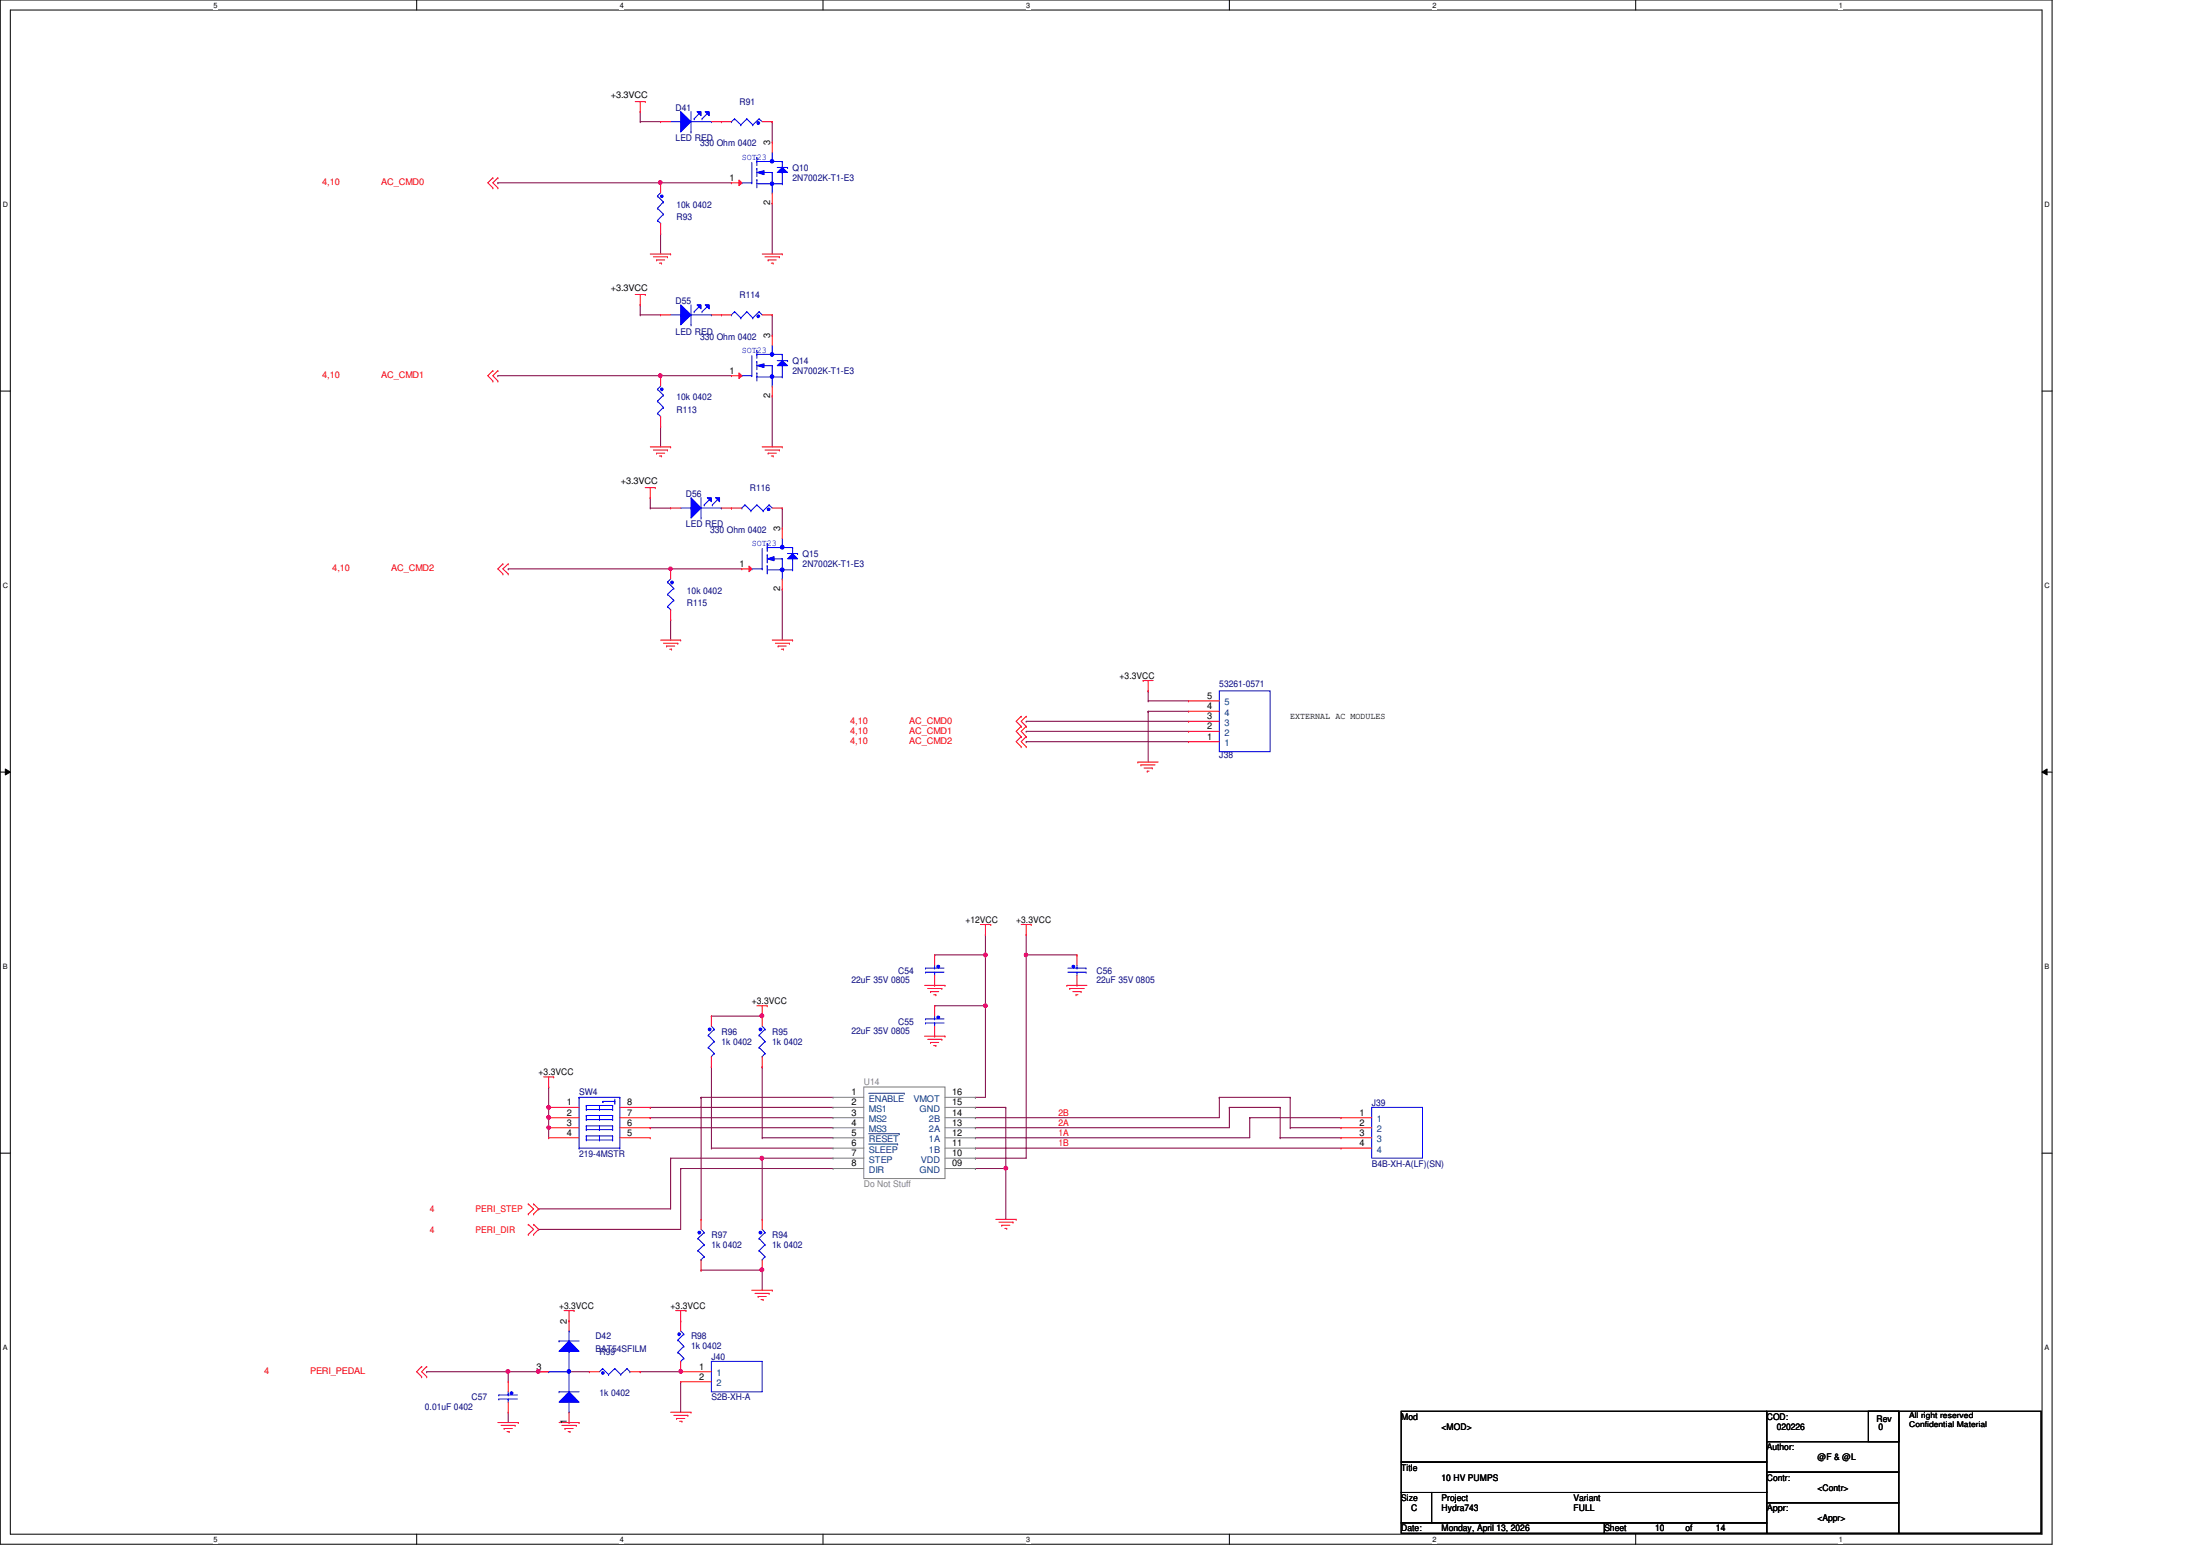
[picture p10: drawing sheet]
<svg xmlns="http://www.w3.org/2000/svg" width="297mm" height="210mm" viewBox="0 0 297 210" stroke-linecap="round" stroke-linejoin="round" font-family="sans-serif">
<path d="M0 0h277.1v208.4h-277.1zM1.4 1.4h274.3v205.7h-274.3z" fill="none" stroke="#000" stroke-width=".14"/>
<g fill="#fff">
<path d="M28.8 .1h.6v1.1h-.6z"/>
<path d="M28.8 207.2h.6v1.1h-.6z"/>
</g>
<path d="M56.3 0v1.4M56.3 207.1v1.3" fill="none" stroke="#000" stroke-width=".14"/>
<g fill="#fff">
<path d="M83.7 .1h.5v1.1h-.5z"/>
<path d="M83.7 207.2h.5v1.1h-.5z"/>
</g>
<path d="M111.1 0v1.4M111.1 207.1v1.3" fill="none" stroke="#000" stroke-width=".14"/>
<g fill="#fff">
<path d="M138.6 .1h.5v1.1h-.5z"/>
<path d="M138.6 207.2h.5v1.1h-.5z"/>
</g>
<path d="M166 0v1.4M166 207.1v1.3" fill="none" stroke="#000" stroke-width=".14"/>
<g fill="#fff">
<path d="M193.4 .1h.6v1.1h-.6z"/>
<path d="M193.4 207.2h.6v1.1h-.6z"/>
</g>
<path d="M220.8 0v1.4M220.8 207.1v1.3" fill="none" stroke="#000" stroke-width=".14"/>
<g fill="#fff">
<path d="M248.3 .1h.5v1.1h-.5z"/>
<path d="M248.3 207.2h.5v1.1h-.5z"/>
<path d="M.4 27.1h.7v1.1h-.7z"/>
<path d="M276.1 27.1h.7v1.1h-.7z"/>
<path d="M.4 78.5h.7v1.1h-.7z"/>
<path d="M276.1 78.5h.7v1.1h-.7z"/>
</g>
<path d="M0 52.8h1.4M275.7 52.8h1.4" fill="none" stroke="#000" stroke-width=".14"/>
<g fill="#fff">
<path d="M.4 129.9h.6v1.1h-.6z"/>
<path d="M276.1 129.9h.6v1.1h-.6z"/>
</g>
<path d="M0 104.2h1.4M.7 103.8l.7 .4-.7 .4zM275.7 104.2l.7-.4v.8zM275.7 104.2h1.4" fill="none" stroke="#000" stroke-width=".14"/>
<path d="M.7 103.8l.7 .4-.7 .4zM275.7 104.2l.7-.4v.8z" fill="#000"/>
<g fill="#fff">
<path d="M.4 181.4h.6v1.1h-.6z"/>
<path d="M276.1 181.4h.6v1.1h-.6z"/>
</g>
<path d="M0 155.7h1.4M275.7 155.7h1.4" fill="none" stroke="#000" stroke-width=".14"/>
<path d="M86.4 15.1h.1M86.4 15.1v1.3M89.2 24.7h.1M89.2 24.7h9.6" fill="none" stroke="#7f0040" stroke-width=".14"/>
<circle cx="89.1" cy="24.6" r=".26" fill="#f0f"/>
<circle cx="89.1" cy="24.6" r=".26" fill="none" stroke="#f0f" stroke-width=".14"/>
<path d="M104.3 16.4h.1M104.3 16.4v2.8M67.2 24.7h.1M67.2 24.7h22M89.2 31.5h.1M89.2 31.5v2.8M104.3 27.4h.1M104.3 27.4v6.9M133.1 135.8h.1M133.1 135.8v12.3" fill="none" stroke="#7f0040" stroke-width=".14"/>
<circle cx="133" cy="135.8" r=".26" fill="#f0f"/>
<circle cx="133" cy="135.8" r=".26" fill="none" stroke="#f0f" stroke-width=".14"/>
<path d="M138.6 128.9h.1M138.6 128.9v27.4h-6.9M131.7 148.1h.1M131.7 156.3h.1M131.7 148.1h1.4" fill="none" stroke="#7f0040" stroke-width=".14"/>
<path d="M138.4 128.7h.1l.2 .1v.3l-.2 .1-.1-.1z" fill-rule="evenodd" fill="#f0f"/>
<path d="M138.4 128.7h.1l.2 .1v.3l-.2 .1-.1-.1z" fill="none" stroke="#f0f" stroke-width=".14"/>
<path d="M74.1 152.2h.1M74.1 152.2v1.4M87.8 149.5h.1M87.8 150.9h.1M87.8 152.2h.1M87.8 149.5h24.7M87.8 150.9h24.7M87.8 152.2h24.7" fill="none" stroke="#7f0040" stroke-width=".14"/>
<circle cx="74.1" cy="152.2" r=".25" fill="#f0f"/>
<circle cx="74.1" cy="152.2" r=".25" fill="none" stroke="#f0f" stroke-width=".14"/>
<path d="M74.1 149.5h.1M74.1 149.5v1.4" fill="none" stroke="#7f0040" stroke-width=".14"/>
<circle cx="74.1" cy="149.5" r=".26" fill="#f0f"/>
<circle cx="74.1" cy="149.5" r=".26" fill="none" stroke="#f0f" stroke-width=".14"/>
<path d="M74.1 150.9h.1M74.1 150.9v1.3" fill="none" stroke="#7f0040" stroke-width=".14"/>
<circle cx="74.1" cy="150.8" r=".26" fill="#f0f"/>
<circle cx="74.1" cy="150.8" r=".26" fill="none" stroke="#f0f" stroke-width=".14"/>
<path d="M74.1 146.7h.1M74.1 146.7v2.8M131.7 149.5h.1M131.7 157.7h.1M131.7 149.5h4.1M131.7 157.7h4.1M135.8 157.7h.1M135.8 157.7v6.9" fill="none" stroke="#7f0040" stroke-width=".14"/>
<circle cx="135.8" cy="157.7" r=".26" fill="#f0f"/>
<circle cx="135.8" cy="157.7" r=".26" fill="none" stroke="#f0f" stroke-width=".14"/>
<path d="M94.7 148.1h.1M94.7 148.1h17.8M94.7 148.1v16.5M102.9 156.3h.1M102.9 156.3h9.6M102.9 156.3v8.3M94.7 171.4h.1M94.7 171.4h8.2" fill="none" stroke="#7f0040" stroke-width=".14"/>
<circle cx="102.9" cy="171.4" r=".26" fill="#f0f"/>
<circle cx="102.9" cy="171.4" r=".26" fill="none" stroke="#f0f" stroke-width=".14"/>
<path d="M96.1 137.2h.1M96.1 137.2h6.8M102.9 171.4h.1M102.9 171.4v2.8" fill="none" stroke="#7f0040" stroke-width=".14"/>
<circle cx="102.9" cy="137.1" r=".26" fill="#f0f"/>
<circle cx="102.9" cy="137.1" r=".26" fill="none" stroke="#f0f" stroke-width=".14"/>
<path d="M90.5 156.3h.1M90.5 156.3h12.4M96.1 155h.1M96.1 144h.1M96.1 155h16.4M96.1 144v11M102.9 144h.1M102.9 153.6h.1M102.9 144v9.6M102.9 153.6h9.6" fill="none" stroke="#7f0040" stroke-width=".14"/>
<circle cx="102.9" cy="156.3" r=".26" fill="#f0f"/>
<circle cx="102.9" cy="156.3" r=".26" fill="none" stroke="#f0f" stroke-width=".14"/>
<g fill="none" stroke="#7f0040" stroke-width=".14">
<path d="M126.2 128.9h.1M126.2 135.8h.1M126.2 128.9h6.9M133.1 126.2h.1M133.1 128.9h.1M133.1 126.2v9.6h-6.9M90.5 156.3h.1M90.5 156.3v6.9h-17.8M91.9 157.7h.1M91.9 157.7h20.6M91.9 157.7v8.2h-19.2M131.7 150.9h.1"/>
<path d="M131.7 152.2h.1M131.7 153.6h.1M131.7 155h.1M131.7 155h49.4M164.6 148.1h.1M164.6 148.1v2.8h-32.9M164.6 148.1h9.6M166 149.5h.1M166 149.5v2.7h-34.3M166 149.5h6.8M168.7 150.9h.1M168.7 150.9h12.4"/>
<path d="M168.7 150.9v2.7h-37M172.8 149.5h.1M172.8 153.6h.1M172.8 153.6h8.3M172.8 149.5v4.1M174.2 152.2h.1M174.2 148.1h.1M174.2 152.2h6.9M174.2 148.1v4.1M72.7 163.2h.1M72.7 165.9h.1"/>
</g>
<circle cx="133" cy="128.9" r=".26" fill="#f0f"/>
<circle cx="133" cy="128.9" r=".26" fill="none" stroke="#f0f" stroke-width=".14"/>
<path d="M138.6 128.9h.1M138.6 126.2h.1M138.6 128.9h6.8M138.6 126.2v2.7M86.4 185.2h.1M86.4 185.2h5.5M91.9 186.5h.1M91.9 186.5v4.1" fill="none" stroke="#7f0040" stroke-width=".14"/>
<circle cx="91.9" cy="185.1" r=".26" fill="#f0f"/>
<circle cx="91.9" cy="185.1" r=".26" fill="none" stroke="#f0f" stroke-width=".14"/>
<path d="M72.7 185.2h.1M72.7 185.2h6.9" fill="none" stroke="#7f0040" stroke-width=".14"/>
<circle cx="72.7" cy="185.1" r=".26" fill="#f0f"/>
<circle cx="72.7" cy="185.1" r=".26" fill="none" stroke="#f0f" stroke-width=".14"/>
<path d="M68.6 185.2h.1M68.6 185.2h4.1" fill="none" stroke="#7f0040" stroke-width=".14"/>
<circle cx="68.6" cy="185.1" r=".26" fill="#f0f"/>
<circle cx="68.6" cy="185.1" r=".26" fill="none" stroke="#f0f" stroke-width=".14"/>
<g fill="none" stroke="#7f0040" stroke-width=".14">
<path d="M86.4 16.4h.1M86.4 16.4h2.8M86.4 41.1h.1M86.4 41.1v1.4M89.2 50.7h.1M89.2 50.7h9.6M155 93.3h.1M155 94.6h.1M155 96h.1M155 93.3v1.3M155 96v6.9M155 94.6h5.5"/>
<path d="M155 96h5.5M135.8 149.5h.1M135.8 149.5v8.2M57.6 185.2h.1M57.6 185.2h11M68.6 190.6h.1M68.6 185.2h.1M68.6 185.2v1.3M68.6 190.6v1.4"/>
</g>
<circle cx="89.1" cy="50.7" r=".26" fill="#f0f"/>
<circle cx="89.1" cy="50.7" r=".26" fill="none" stroke="#f0f" stroke-width=".14"/>
<g fill="none" stroke="#7f0040" stroke-width=".14">
<path d="M67.2 50.7h.1M67.2 50.7h22M86.4 42.5h.1M86.4 42.5h2.8M89.2 57.6h.1M89.2 57.6v2.7M104.3 42.5h.1M104.3 53.5h.1M104.3 42.5v2.8M104.3 53.5v6.8M87.8 67.2h.1M87.8 67.2v1.4"/>
<path d="M90.5 76.8h.1M90.5 76.8h9.7M138.6 97.4h.1M138.6 98.7h.1M138.6 97.4h21.9M138.6 98.7h21.9M138.6 100.1h.1M138.6 100.1h21.9"/>
</g>
<path d="M90.4 76.6h.3l.1 .2-.1 .1-.2 .1-.1-.1z" fill-rule="evenodd" fill="#f0f"/>
<path d="M90.4 76.6h.3l.1 .2-.1 .1-.2 .1-.1-.1z" fill="none" stroke="#f0f" stroke-width=".14"/>
<path d="M68.6 76.8h.1M68.6 76.8h21.9M87.8 68.6h.1M87.8 68.6h2.7M105.6 68.6h.1M105.6 79.5h.1M105.6 68.6v2.7M105.6 79.5v6.9M90.5 83.7h.1M90.5 83.7v2.7" fill="none" stroke="#7f0040" stroke-width=".14"/>
<g fill="none" stroke="#f00" stroke-width=".14">
<path d="M85.8 13.7h1.3M86.4 15.1h.1M86.4 13.7v1.4M87.1 13.7h.1M66.5 24h.1M66.5 25.4h.1M66.5 24l-.6 .7 .6 .7M67.2 24h.1M67.2 25.4h.1M67.2 24l-.7 .7 .7 .7M85.8 39.8h1.3M86.4 39.8v1.3"/>
<path d="M87.1 39.8h.1M87.8 34.3h2.7M88.2 34.7h1.9M88.6 35.1h.1M88.6 35.1h1.1M89 35.5h.3M89.3 35.5h.1M90.1 34.7h.1M90.5 34.3h.1M102.9 34.3h2.7M103.3 34.7h1.9M103.7 35.1h.1"/>
<path d="M103.7 35.1h1.1M104.1 35.5h.3M104.4 35.5h.1M105.2 34.7h.1M105.6 34.3h.1M66.5 50h.1M66.5 51.4h.1M66.5 50l-.6 .7 .6 .7M67.2 50h.1M67.2 51.4h.1M67.2 50l-.7 .7 .7 .7M86.4 41.1h.1"/>
<path d="M67.9 76.1h.1M67.9 77.5h.1M67.9 76.1l-.7 .7 .7 .7M68.6 76.1h.1M68.6 77.5h.1M68.6 76.1l-.7 .7 .7 .7M87.1 65.8h1.4M87.8 67.2h.1M87.8 60.3h2.7M87.8 65.8v1.4M88.2 60.7h1.9M88.5 65.8h.1"/>
<path d="M88.6 61.2h.1M88.6 61.2h1.1M89 61.6h.3M89.3 61.6h.1M90.1 60.7h.1M90.5 60.3h.1M102.9 60.3h2.7M103.3 60.7h1.9M103.7 61.2h.1M103.7 61.2h1.1M104.1 61.6h.3M104.4 61.6h.1"/>
<path d="M105.2 60.7h.1M105.6 60.3h.1M89.2 86.4h2.7M89.6 86.8h1.9M90 87.2h.1M90 87.2h1.1M90.4 87.6h.3M90.7 87.6h.1M91.5 86.8h.1M91.9 86.4h.1M104.3 86.4h2.7M104.7 86.8h1.9"/>
<path d="M105.1 87.2h.1M105.1 87.2h1.1M105.5 87.6h.3M105.8 87.6h.1M106.6 86.8h.1M107 86.4h.1M137.9 96.7h.1M137.9 98h.1M137.9 99.4h.1M137.9 98l-.7 .7 .7 .7M137.9 96.7l-.7 .7 .7 .6M137.9 99.4l-.7 .7 .7 .7"/>
<path d="M138.6 96.7h.1M138.6 98h.1M138.6 99.4h.1M138.6 96.7l-.7 .7 .7 .6M138.6 98l-.7 .7 .7 .7M138.6 99.4l-.7 .7 .7 .7M154.3 91.9h.1M154.3 91.9h1.4M155 93.3h.1M155 91.9v1.4M137.9 100.8h.1M138.6 100.8h.1"/>
<path d="M153.6 102.9h.1M153.6 102.9h2.8M154 103.3h.1M154 103.3h2M154.5 103.7h1.1M154.9 104.1h.1M154.9 104.1h.2M155.6 103.7h.1M102.2 135.8h1.4M102.9 137.2h.1M102.9 135.8v1.4M103.6 135.8h.1"/>
<path d="M124.8 133h2.8M124.8 139.9h2.8M125.3 133.4h1.9M125.6 133.9h.1M125.6 133.9h1.1M126.1 134.3h.3M126.4 134.3h.1M127.2 133.4h.1M127.6 133h.1M127.6 139.9h.1M132.4 124.8h1.4M133.1 126.2h.1"/>
<path d="M133.1 124.8v1.4M133.8 124.8h.1M137.9 124.8h1.3M138.6 126.2h.1M138.6 124.8v1.4M139.2 124.8h.1M144.1 133h.1M144.1 133h2.7M144.4 133.4h.1M144.4 133.4h2M144.9 133.9h1.1M145.3 134.3h.1"/>
<path d="M145.3 134.3h.2M146 133.9h.1M73.4 145.4h1.4M74.1 146.7h.1M74.1 145.4v1.3M74.8 145.4h.1M125.3 140.3h1.9M125.6 140.7h.1M125.6 140.7h1.1M126.1 141.1h.3M126.4 141.1h.1M127.2 140.3h.1"/>
<path d="M71.3 163.9h.1M71.3 162.5h.1M71.3 166.6h.1M71.3 165.3h.1M71.3 162.5l.7 .7-.7 .7M71.3 165.3l.7 .6-.7 .7M72 162.5h.1M72 163.9h.1M72 165.3h.1M72 166.6h.1M72 162.5l.7 .7-.7 .7M72 165.3l.7 .6-.7 .7"/>
<path d="M76.2 176.9h1.3M76.8 178.3h.1M76.8 176.9v1.4M77.5 176.9h.1M91.2 176.9h1.4M91.9 178.3h.1M91.9 176.9v1.4M92.6 176.9h.1M101.5 174.2h2.8M101.9 174.6h1.9M102.4 175h.1M102.4 175h1.1"/>
<path d="M102.7 175.4h.3M103 175.4h.1M103.8 174.6h.1M104.3 174.2h.1M134.4 164.6h2.8M134.9 165h1.9M135.3 165.4h.1M135.3 165.4h1.1M135.7 165.8h.2M135.9 165.8h.1M136.8 165h.1M137.2 164.6h.1"/>
<path d="M56.9 184.4h.1M56.9 185.8h.1M56.9 184.4l-.6 .8 .6 .6M57.6 184.4h.1M57.6 185.8h.1M57.6 184.4l-.7 .8 .7 .6M67.2 192h2.8M67.6 192.4h2M68.1 192.8h.1M68.1 192.8h1.1M68.4 193.3h.3M68.7 193.3h.1"/>
<path d="M69.6 192.4h.1M70 192h.1M75.5 192h2.7M75.9 192.4h1.9M76.3 192.8h.1M76.3 192.8h1.1M76.7 193.3h.3M77 193.3h.1M77.8 192.4h.1M78.2 192h.1M90.5 190.6h2.8M91 191.1h1.9"/>
<path d="M91.4 191.5h.1M91.4 191.5h1.1M91.8 191.9h.3M92.1 191.9h.1M92.9 191.1h.1M93.3 190.6h.1"/>
</g>
<path d="M189.2 197.4h49.3v4.1h-49.3zM189.2 190.5h49.3v6.9h-49.3zM238.5 190.5h17.9v4.1h-17.9zM238.5 194.6h17.9v4.1h-17.9zM238.5 198.7h17.9v4.2h-17.9zM252.3 190.5h4.1v4.1h-4.1zM256.4 190.5h19.2v16.5h-19.2zM189.2 201.5h4.1v4.1h-4.1zM189.2 205.6h27.4v1.4h-27.4zM193.3 201.5h45.2v4.1h-45.2zM216.6 205.6h21.9v1.4h-21.9zM238.5 202.9h17.9v4.1h-17.9z" fill="none" stroke="#000" stroke-width=".14"/>
<path d="M107 74.7l.7 .7h-1.4z" fill="#00f"/>
<g fill="none" stroke="#00f" stroke-width=".14">
<path d="M101.5 76.8h.1M101.5 76.8h1.4M102.9 76.8h.1M102.9 74v2.8M103.6 76.4h.1M103.6 74.9h.1M103.6 73.4h.1M103.6 73.9h.1M103.6 73.4v1.1M103.6 74.9v1.1M103.6 76.4v1.1M103.6 76.9h3.4"/>
<path d="M103.6 73.9h3.4M104.3 75.4h1.3M105.6 73.9h.1M105.6 75.4h.1M105.6 78.1h.1M105.6 72.7v1.2M105.6 75.4v2.7M106.3 74.7h1.4M107 74.7l.7 .7h-1.4zM107 76.9h.1M107 75.4h.1M107 73.9h.1"/>
<path d="M107 73.9v.8M107 75.4v1.5M107.7 74.7h.1"/>
</g>
<path d="M103.6 75.4l.9-.3v.6z" fill="#00f"/>
<path d="M103.6 75.4l.9-.3v.6z" fill="none" stroke="#00f" stroke-width=".14"/>
<circle cx="105.6" cy="73.9" r=".26" fill="#00f"/>
<circle cx="105.6" cy="73.9" r=".26" fill="none" stroke="#00f" stroke-width=".14"/>
<circle cx="105.6" cy="76.9" r=".26" fill="#00f"/>
<circle cx="105.6" cy="76.9" r=".26" fill="none" stroke="#00f" stroke-width=".14"/>
<path d="M105.6 71.3h.1M105.6 71.3v1.4" fill="none" stroke="#f00" stroke-width=".14"/>
<path d="M101.1 76.4l.4 .4-.4 .4z" fill="#f00"/>
<g fill="none" stroke="#f00" stroke-width=".14">
<path d="M100.2 76.8h.1M100.2 76.8h1.3M101.1 76.4l.4 .4-.4 .4zM105.6 79.5h.1M105.6 78.1v1.4M160.5 98.7h.1M160.5 97.4h.1M160.5 96h.1M160.5 94.6h.1M160.5 98.7h4.1M160.5 97.4h4.1M160.5 96h4.1"/>
<path d="M160.5 94.6h4.1M160.5 100.1h.1M160.5 100.1h4.1M181.1 150.9h.1M181.1 152.2h.1M181.1 153.6h.1M181.1 155h.1M181.1 150.9h4.1M181.1 152.2h4.1M181.1 153.6h4.1M181.1 155h4.1"/>
</g>
<path d="M164.6 93.3h6.9v8.2h-6.9zM185.2 149.5h6.9v6.8h-6.9z" fill="none" stroke="#00f" stroke-width=".14"/>
<path d="M105.6 22.6l.7 .7h-1.4z" fill="#00f"/>
<g fill="none" stroke="#00f" stroke-width=".14">
<path d="M100.2 24.7h.1M100.2 24.7h1.3M101.5 24.7h.1M101.5 21.9v2.8M102.2 24.3h.1M102.2 22.7h.1M102.2 21.3h.1M102.2 21.8h.1M102.2 21.3v1.1M102.2 22.7v1.1M102.2 24.3v1.1M102.2 24.8h3.4"/>
<path d="M102.2 21.8h3.4M102.9 23.3h1.4M104.3 21.8h.1M104.3 23.3h.1M104.3 26h.1M104.3 20.6v1.2M104.3 23.3v2.7M104.9 22.6h1.4M105.6 22.6l.7 .7h-1.4zM105.6 24.8h.1M105.6 23.3h.1M105.6 21.8h.1"/>
<path d="M105.6 21.8v.8M105.6 23.3v1.5M106.3 22.6h.1"/>
</g>
<path d="M102.2 23.3l1-.3v.6z" fill="#00f"/>
<path d="M102.2 23.3l1-.3v.6z" fill="none" stroke="#00f" stroke-width=".14"/>
<path d="M104.1 21.6l.1-.1 .2 .1v.3l-.2 .1-.1-.1z" fill-rule="evenodd" fill="#00f"/>
<path d="M104.1 21.6l.1-.1 .2 .1v.3l-.2 .1-.1-.1z" fill="none" stroke="#00f" stroke-width=".14"/>
<path d="M104.1 24.6h.1l.2 .1v.3l-.2 .1-.1-.1z" fill-rule="evenodd" fill="#00f"/>
<path d="M104.1 24.6h.1l.2 .1v.3l-.2 .1-.1-.1z" fill="none" stroke="#00f" stroke-width=".14"/>
<path d="M104.3 19.2h.1M104.3 19.2v1.4" fill="none" stroke="#f00" stroke-width=".14"/>
<path d="M99.8 24.3l.4 .4-.4 .4z" fill="#f00"/>
<path d="M98.8 24.7h.1M98.8 24.7h1.4M99.8 24.3l.4 .4-.4 .4zM104.3 27.4h.1M104.3 26v1.4" fill="none" stroke="#f00" stroke-width=".14"/>
<path d="M90.1 78.6h.1M90.1 78.6l.9 .8M90.5 78.1l-.4 .5M91 79.4h.1M91 79.4l-.9 .8M90.1 80.2h.1M90.1 81.9h.1M90.1 80.2l.9 .8M90.1 81.9l.4 .4M90.5 82.3h.1M91 81h.1M91 81l-.9 .9" fill="none" stroke="#00f" stroke-width=".14"/>
<path d="M90.6 78.5h.3v.3h-.2h-.1z" fill-rule="evenodd" fill="#00f"/>
<path d="M90.6 78.5h.3v.3h-.2h-.1zM144.2 131.2h2.4M144.2 130.7h2.4M145.4 131.2h.1M145.4 131.2v.5M146.6 131.2h.1M146.6 130.7h.1" fill="none" stroke="#00f" stroke-width=".14"/>
<path d="M90.5 76.8h.1M90.5 76.8v1.3M90.5 83.7h.1M90.5 82.3v1.4" fill="none" stroke="#f00" stroke-width=".14"/>
<path d="M144.8 130.3h.3v.3h-.3z" fill-rule="evenodd" fill="#00f"/>
<g fill="none" stroke="#00f" stroke-width=".14">
<path d="M88.8 26.5h.1M88.8 28.1h.1M88.8 29.8h.1M88.8 26.5l.8 .8M88.8 28.1l.8 .8M88.8 29.8l.4 .3M89.2 30.1h.1M89.2 26l-.4 .5M89.6 27.3h.1M89.6 28.9h.1M89.6 27.3l-.8 .8M89.6 28.9l-.8 .9"/>
<path d="M144.8 130.3h.3v.3h-.3zM145.4 130.7h.1M145.4 130.3v.4"/>
</g>
<path d="M145.4 128.9h.1M145.4 133h.1M145.4 128.9v1.4M145.4 131.7v1.3" fill="none" stroke="#f00" stroke-width=".14"/>
<path d="M89.2 26.4h.3v.2h-.3z" fill-rule="evenodd" fill="#00f"/>
<path d="M89.2 26.4h.3v.2h-.3zM125 131.2h.1M125 130.7h.1M125 131.2h2.5M125 130.7h2.5M126.2 131.2h.1M126.2 131.2v.5" fill="none" stroke="#00f" stroke-width=".14"/>
<path d="M89.2 24.7h.1M89.2 31.5h.1M89.2 24.7v1.3M89.2 30.1v1.4" fill="none" stroke="#f00" stroke-width=".14"/>
<path d="M126.5 130.3h.3v.3h-.3z" fill-rule="evenodd" fill="#00f"/>
<g fill="none" stroke="#00f" stroke-width=".14">
<path d="M100.2 68.6h.1M100.6 68.2h.1M100.6 68.2l.8 .8M100.6 68.2l-.4 .4M101.4 69h.1M102.2 68.2h.1M102.2 68.2l.8 .8M102.2 68.2l-.8 .8M103 69h.1M103.8 68.2h.1M103.8 68.2l.5 .4M103.8 68.2l-.8 .8"/>
<path d="M126.2 130.7h.1M126.2 130.3v.4M126.5 130.3h.3v.3h-.3z"/>
</g>
<path d="M126.2 128.9h.1M126.2 133h.1M126.2 128.9v1.4M126.2 131.7v1.3" fill="none" stroke="#f00" stroke-width=".14"/>
<path d="M103.6 68.6h.3v.3h-.3z" fill-rule="evenodd" fill="#00f"/>
<path d="M103.6 68.6h.3v.3h-.3z" fill="none" stroke="#00f" stroke-width=".14"/>
<path d="M98.8 68.6h.1M98.8 68.6h1.4M104.3 68.6h1.3M105.6 68.6h.1" fill="none" stroke="#f00" stroke-width=".14"/>
<path d="M91.9 15.1l1.4 1.3-1.4 1.4z" fill="#00f"/>
<path d="M91.9 15.1l1.4 1.3-1.4 1.4z" fill="none" stroke="#00f" stroke-width=".14"/>
<path d="M94.1 15.1h.6v.5z" fill="#00f"/>
<path d="M94.1 15.1h.6v.5z" fill="none" stroke="#00f" stroke-width=".14"/>
<path d="M95.2 15.1h.6v.5z" fill="#00f"/>
<g fill="none" stroke="#00f" stroke-width=".14">
<path d="M90.5 16.4h1.4M91.9 16.4h.1M93.3 17.8h.1M93.3 15.1v2.7M93.3 16.4h2.8M93.7 16h.1M94.4 15.3l-.7 .7M94.8 16h.1M95.2 15.1h.6v.5zM95.5 15.3l-.7 .7M96.1 16.4h.1M91.9 179.7l.4 .4"/>
<path d="M91.5 180.9h.1M91.5 182.5h.1M91.5 180.9l.8 .8M91.5 182.5l.8 .8M91.9 183.8h.1M92.3 180.1h.1M92.3 181.7h.1M92.3 183.3h.1M92.3 180.1l-.8 .8M92.3 181.7l-.8 .8M92.3 183.3l-.4 .5"/>
</g>
<path d="M89.2 16.4h.1M89.2 16.4h1.3M96.1 16.4h1.3M97.4 16.4h.1" fill="none" stroke="#f00" stroke-width=".14"/>
<path d="M91.6 180h.2v.2l-.1 .1-.1-.1z" fill-rule="evenodd" fill="#00f"/>
<path d="M91.6 180h.2v.2l-.1 .1-.1-.1z" fill="none" stroke="#00f" stroke-width=".14"/>
<path d="M91.9 178.3h.1M91.9 178.3v1.4M91.9 185.2h.1M91.9 183.8v1.4" fill="none" stroke="#f00" stroke-width=".14"/>
<path d="M76.8 187.9l1.4 1.4h-2.7z" fill="#00f"/>
<path d="M76.8 179.7h.1M76.8 179.7v1.3M75.5 187.9h.1M75.5 187.9h2.7M76.8 187.9l1.4 1.4h-2.7z" fill="none" stroke="#00f" stroke-width=".14"/>
<path d="M76.8 181l1.4 1.4h-2.7z" fill-rule="evenodd" fill="#00f"/>
<path d="M74.1 185.2h.1M74.1 185.2h2.7M75.5 181h.1M75.5 181h2.7M76.8 181l1.4 1.4h-2.7zM76.8 185.2h.1M76.8 190.6h.1M76.8 182.4h.1M76.8 182.4v5.5M76.8 189.3v1.3" fill="none" stroke="#00f" stroke-width=".14"/>
<path d="M76.6 184.9h.2l.2 .1v.3l-.2 .1-.2-.1z" fill-rule="evenodd" fill="#00f"/>
<path d="M76.6 184.9h.2l.2 .1v.3l-.2 .1-.2-.1z" fill="none" stroke="#00f" stroke-width=".14"/>
<path d="M76.8 178.3h.1M76.8 178.3v1.4M72.7 185.2h.1M72.7 185.2h1.4M76.8 192h.1M76.8 190.6v1.4" fill="none" stroke="#f00" stroke-width=".14"/>
<path d="M93.3 67.2l1.4 1.4-1.4 1.3z" fill="#00f"/>
<path d="M93.3 67.2l1.4 1.4-1.4 1.3z" fill="none" stroke="#00f" stroke-width=".14"/>
<path d="M95.5 67.2h.6v.5z" fill="#00f"/>
<path d="M95.5 67.2h.6v.5z" fill="none" stroke="#00f" stroke-width=".14"/>
<path d="M96.6 67.2h.6v.5z" fill="#00f"/>
<path d="M91.9 68.6h1.4M93.3 68.6h.1M94.7 69.9h.1M94.7 67.2v2.7M94.7 68.6h2.7M95.1 68.2h.1M95.8 67.5l-.7 .7M96.2 68.2h.1M96.6 67.2h.6v.5zM96.9 67.5l-.7 .7M97.4 68.6h.1" fill="none" stroke="#00f" stroke-width=".14"/>
<path d="M90.5 68.6h.1M90.5 68.6h1.4M97.4 68.6h1.4M98.8 68.6h.1" fill="none" stroke="#f00" stroke-width=".14"/>
<path d="M105.6 48.7l.7 .7h-1.4z" fill="#00f"/>
<g fill="none" stroke="#00f" stroke-width=".14">
<path d="M100.2 50.7h.1M100.2 50.7h1.3M101.5 50.7h.1M101.5 48v2.7M102.2 50.3h.1M102.2 48.8h.1M102.2 47.3h.1M102.2 47.8h.1M102.2 47.3v1.1M102.2 48.8v1.1M102.2 50.3v1.1M102.2 50.9h3.4"/>
<path d="M102.2 47.8h3.4M102.9 49.4h1.4M104.3 47.8h.1M104.3 49.4h.1M104.3 52.1h.1M104.3 46.6v1.2M104.3 49.4v2.7M104.9 48.7h1.4M105.6 48.7l.7 .7h-1.4zM105.6 50.9h.1M105.6 49.4h.1M105.6 47.8h.1"/>
<path d="M105.6 47.8v.9M105.6 49.4v1.5M106.3 48.7h.1"/>
</g>
<path d="M102.2 49.4l1-.3v.5z" fill="#00f"/>
<path d="M102.2 49.4l1-.3v.5z" fill="none" stroke="#00f" stroke-width=".14"/>
<path d="M104.1 47.6h.1l.2 .1v.3l-.2 .1-.1-.1z" fill-rule="evenodd" fill="#00f"/>
<path d="M104.1 47.6h.1l.2 .1v.3l-.2 .1-.1-.1z" fill="none" stroke="#00f" stroke-width=".14"/>
<path d="M104.1 50.7l.1-.1 .2 .1v.3l-.2 .1-.1-.1z" fill-rule="evenodd" fill="#00f"/>
<path d="M104.1 50.7l.1-.1 .2 .1v.3l-.2 .1-.1-.1z" fill="none" stroke="#00f" stroke-width=".14"/>
<path d="M104.3 45.3h.1M104.3 45.3v1.3" fill="none" stroke="#f00" stroke-width=".14"/>
<path d="M99.8 50.3l.4 .4-.4 .4z" fill="#f00"/>
<path d="M98.8 50.7h.1M98.8 50.7h1.4M99.8 50.3l.4 .4-.4 .4zM104.3 53.5h.1M104.3 52.1v1.4" fill="none" stroke="#f00" stroke-width=".14"/>
<path d="M102.5 167.2h.1M102.5 168.8h.1M102.5 167.2l.8 .8M102.5 168.8l.8 .8M102.9 170.1h.1M102.9 165.9l.4 .5M103.3 166.4h.1M103.3 168h.1M103.3 169.6h.1M103.3 166.4l-.8 .8M103.3 168l-.8 .8M103.3 169.6l-.4 .5" fill="none" stroke="#00f" stroke-width=".14"/>
<path d="M102.5 166.3h.3v.2l-.1 .1-.2-.1z" fill-rule="evenodd" fill="#00f"/>
<g fill="none" stroke="#00f" stroke-width=".14">
<path d="M88.8 52.5h.1M88.8 54.1h.1M88.8 55.8h.1M88.8 52.5l.8 .8M88.8 54.1l.8 .9M88.8 55.8l.4 .4M89.2 56.2h.1M89.2 52.1l-.4 .4M89.6 53.3h.1M89.6 55h.1M89.6 53.3l-.8 .8M89.6 55l-.8 .8"/>
<path d="M102.5 166.3h.3v.2l-.1 .1-.2-.1z"/>
</g>
<path d="M102.9 164.6h.1M102.9 171.4h.1M102.9 164.6v1.3M102.9 170.1v1.3" fill="none" stroke="#f00" stroke-width=".14"/>
<path d="M89.2 52.4h.3v.3h-.1h-.2z" fill-rule="evenodd" fill="#00f"/>
<g fill="none" stroke="#00f" stroke-width=".14">
<path d="M98.8 16.4h.1M99.2 16h.1M99.2 16l.8 .8M99.2 16l-.4 .4M100 16.8h.1M100.8 16h.1M100.8 16l.8 .8M100.8 16l-.8 .8M101.6 16.8h.1M102.5 16h.1M102.5 16l.4 .4M102.5 16l-.9 .8"/>
<path d="M89.2 52.4h.3v.3h-.1h-.2z"/>
</g>
<path d="M89.2 50.7h.1M89.2 57.6h.1M89.2 50.7v1.4M89.2 56.2v1.4" fill="none" stroke="#f00" stroke-width=".14"/>
<path d="M102.2 16.5h.3v.2l-.1 .1-.2-.1z" fill-rule="evenodd" fill="#00f"/>
<g fill="none" stroke="#00f" stroke-width=".14">
<path d="M102.2 16.5h.3v.2l-.1 .1-.2-.1zM102.5 139.7h.1M102.5 139.7l.8 .9M102.9 138.5l.4 .4M103.3 138.9h.1M103.3 138.9l-.8 .8M102.5 141.4h.1M102.5 141.4l.8 .8M102.9 142.6h.1M103.3 140.6h.1M103.3 142.2h.1M103.3 140.6l-.8 .8"/>
<path d="M103.3 142.2l-.4 .4"/>
</g>
<path d="M97.4 16.4h.1M97.4 16.4h1.4M102.9 16.4h1.4M104.3 16.4h.1" fill="none" stroke="#f00" stroke-width=".14"/>
<path d="M102.5 138.8h.3v.3h-.1h-.2z" fill-rule="evenodd" fill="#00f"/>
<path d="M102.5 138.8h.3v.3h-.1h-.2z" fill="none" stroke="#00f" stroke-width=".14"/>
<path d="M102.9 137.2h.1M102.9 137.2v1.3M102.9 144h.1M102.9 142.6v1.4" fill="none" stroke="#f00" stroke-width=".14"/>
<path d="M91.9 41.1l1.4 1.4-1.4 1.4z" fill="#00f"/>
<path d="M91.9 41.1l1.4 1.4-1.4 1.4z" fill="none" stroke="#00f" stroke-width=".14"/>
<path d="M94.1 41.1h.6v.6z" fill="#00f"/>
<path d="M94.1 41.1h.6v.6z" fill="none" stroke="#00f" stroke-width=".14"/>
<path d="M95.2 41.1h.6v.6z" fill="#00f"/>
<g fill="none" stroke="#00f" stroke-width=".14">
<path d="M90.5 42.5h1.4M91.9 42.5h.1M93.3 43.9h.1M93.3 41.1v2.8M93.3 42.5h2.8M93.7 42.1h.1M94.4 41.4l-.7 .7M94.8 42.1h.1M95.2 41.1h.6v.6zM95.5 41.4l-.7 .7M96.1 42.5h.1M95.6 139.7h.1"/>
<path d="M95.6 139.7l.8 .9M96.1 138.5l.3 .4M96.4 138.9h.1M96.4 138.9l-.8 .8M95.6 141.4h.1M95.6 141.4l.8 .8M96.1 142.6h.1M96.4 140.6h.1M96.4 142.2h.1M96.4 140.6l-.8 .8M96.4 142.2l-.3 .4"/>
</g>
<path d="M89.2 42.5h.1M89.2 42.5h1.3M96.1 42.5h1.3M97.4 42.5h.1" fill="none" stroke="#f00" stroke-width=".14"/>
<path d="M95.7 138.8h.3v.3h-.2h-.1z" fill-rule="evenodd" fill="#00f"/>
<path d="M95.7 138.8h.3v.3h-.2h-.1zM125 138.1h.1M125 137.5h.1M125 138.1h2.5M125 137.5h2.5M126.2 138.1h.1M126.2 138.1v.4" fill="none" stroke="#00f" stroke-width=".14"/>
<path d="M96.1 137.2h.1M96.1 137.2v1.3M96.1 144h.1M96.1 142.6v1.4" fill="none" stroke="#f00" stroke-width=".14"/>
<path d="M126.5 137.2h.3v.2h-.3z" fill-rule="evenodd" fill="#00f"/>
<g fill="none" stroke="#00f" stroke-width=".14">
<path d="M98.8 42.5h.1M99.2 42.1h.1M99.2 42.1l.8 .8M99.2 42.1l-.4 .4M100 42.9h.1M100.8 42.1h.1M100.8 42.1l.8 .8M100.8 42.1l-.8 .8M101.6 42.9h.1M102.5 42.1h.1M102.5 42.1l.4 .4M102.5 42.1l-.9 .8"/>
<path d="M126.2 137.5h.1M126.2 137.2v.3M126.5 137.2h.3v.2h-.3zM78.2 155h.1M78.2 148.1h.1M78.2 148.1v6.9M78.2 155h5.5M78.2 148.1h5.5M79.2 149.8h.1M79.2 149.2h.1M79.2 151.1h.1M79.2 150.6h.1"/>
<path d="M79.2 152.5h.1M79.2 152h.1M79.2 153.9h.1M79.2 153.3h.1M79.2 149.2h3.5M79.2 149.8h3.5M79.2 149.2v.6M79.2 150.6v.5M79.2 152v.5M79.2 153.3v.6M79.2 150.6h3.5M79.2 151.1h3.5"/>
<path d="M79.2 152h3.5M79.2 152.5h3.5M79.2 153.3h3.5M79.2 153.9h3.5M80.9 149.8h.1M80.9 151.1h.1M80.9 152.5h.1M80.9 153.9h.1M80.9 149.2v.6M80.9 150.6v.5M80.9 152v.5M80.9 153.3v.6"/>
<path d="M81.4 148.7h.1M81.4 148.7l.1 .1M81.4 148.7h1.6M82.7 149.2h.1M82.7 149.8h.1M82.7 150.6h.1M82.7 151.1h.1M82.7 152h.1M82.7 152.5h.1M82.7 153.3h.1M82.7 153.9h.1M82.7 149.2v.6"/>
<path d="M82.7 150.6v.5M82.7 152v.5M82.7 153.3v.6M83 148.7h.1M83 148.9h.1M83 148.4v.5M83.7 155h.1M83.7 148.1h.1M83.7 148.1v6.9M96.1 183.8h6.8v4.1h-6.8z"/>
</g>
<g fill="none" stroke="#f00" stroke-width=".14">
<path d="M126.2 135.8h.1M126.2 139.9h.1M126.2 135.8v1.4M126.2 138.5v1.4M74.1 149.5h.1M74.1 150.9h.1M74.1 152.2h.1M74.1 153.6h.1M74.1 149.5h4.1M74.1 150.9h4.1M74.1 152.2h4.1M74.1 153.6h4.1"/>
<path d="M83.7 149.5h4.1M83.7 150.9h4.1M83.7 152.2h4.1M83.7 153.6h4.1M87.8 149.5h.1M87.8 150.9h.1M87.8 152.2h.1M87.8 153.6h.1M91.9 185.2h.1M91.9 186.5h.1M91.9 185.2h4.2M91.9 186.5h4.2"/>
</g>
<path d="M102.2 42.6h.3v.2l-.1 .1-.2-.1z" fill-rule="evenodd" fill="#00f"/>
<g fill="none" stroke="#00f" stroke-width=".14">
<path d="M102.2 42.6h.3v.2l-.1 .1-.2-.1zM94.2 167.2h.1M94.2 168.8h.1M94.2 167.2l.9 .8M94.2 168.8l.9 .8M94.7 170.1h.1M94.7 165.9l.4 .5M95.1 166.4h.1M95.1 168h.1M95.1 169.6h.1M95.1 166.4l-.9 .8M95.1 168l-.9 .8"/>
<path d="M95.1 169.6l-.4 .5"/>
</g>
<path d="M97.4 42.5h.1M97.4 42.5h1.4M102.9 42.5h1.4M104.3 42.5h.1" fill="none" stroke="#f00" stroke-width=".14"/>
<path d="M94.3 166.3h.3v.2l-.2 .1-.1-.1z" fill-rule="evenodd" fill="#00f"/>
<path d="M94.3 166.3h.3v.2l-.2 .1-.1-.1zM67.3 188.8h.1M67.3 188.3h.1M67.3 188.8h2.5M67.3 188.3h2.5M68.6 188.8h.1M68.6 188.8v.5" fill="none" stroke="#00f" stroke-width=".14"/>
<path d="M94.7 164.6h.1M94.7 171.4h.1M94.7 164.6v1.3M94.7 170.1v1.3" fill="none" stroke="#f00" stroke-width=".14"/>
<path d="M68.9 187.9h.3v.3l-.2 .1-.1-.1z" fill-rule="evenodd" fill="#00f"/>
<g fill="none" stroke="#00f" stroke-width=".14">
<path d="M68.6 188.3h.1M68.6 187.9v.4M68.9 187.9h.3v.3l-.2 .1-.1-.1zM81.4 184.7h.1M81.4 184.7l-.5 .5M81.4 184.7l.8 .8M82.2 185.5h.1M83 184.7h.1M83 184.7l-.8 .8M83 184.7l.8 .8M83.8 185.5h.1M84.7 184.7h.1"/>
<path d="M84.7 184.7l-.9 .8M84.7 184.7l.3 .5M85 185.2h.1"/>
</g>
<path d="M68.6 186.5h.1M68.6 190.6h.1M68.6 186.5v1.4M68.6 189.3v1.3" fill="none" stroke="#f00" stroke-width=".14"/>
<g fill="none" stroke="#7f7f7f" stroke-width=".14">
<path d="M112.5 148.1h.1M112.5 149.5h.1M112.5 150.9h.1M112.5 152.2h.1M112.5 153.6h.1M112.5 155h.1M112.5 156.3h.1M112.5 157.7h.1M112.5 148.1h4.1M112.5 149.5h4.1M112.5 150.9h4.1M112.5 152.2h4.1"/>
<path d="M112.5 153.6h4.1M112.5 155h4.1M112.5 156.3h4.1M112.5 157.7h4.1M116.6 146.7h11v12.4h-11zM127.6 148.1h4.1M127.6 149.5h4.1M127.6 150.9h4.1M127.6 152.2h4.1M127.6 153.6h4.1M127.6 155h4.1M127.6 156.3h4.1"/>
<path d="M127.6 157.7h4.1M131.7 148.1h.1M131.7 149.5h.1M131.7 150.9h.1M131.7 152.2h.1M131.7 153.6h.1M131.7 155h.1M131.7 156.3h.1M131.7 157.7h.1"/>
</g>
<path d="M117.3 147.6h4.8M117.3 153h4.1M117.3 154.4h3.9M121.2 154.4h.1M121.4 153h.1M122.1 147.6h.1" fill="none" stroke="#00407f" stroke-width=".14"/>
<path d="M81.3 185.2h.2v.3h-.2z" fill-rule="evenodd" fill="#00f"/>
<path d="M81.3 185.2h.2v.3h-.2z" fill="none" stroke="#00f" stroke-width=".14"/>
<path d="M79.6 185.2h.1M79.6 185.2h1.3M85 185.2h1.4M86.4 185.2h.1" fill="none" stroke="#f00" stroke-width=".14"/>
<circle cx="89.1" cy="24.6" r=".26" fill="#f0f"/>
<circle cx="89.1" cy="24.6" r=".26" fill="none" stroke="#f0f" stroke-width=".14"/>
<circle cx="133" cy="135.8" r=".26" fill="#f0f"/>
<circle cx="133" cy="135.8" r=".26" fill="none" stroke="#f0f" stroke-width=".14"/>
<path d="M138.4 128.7h.1l.2 .1v.3l-.2 .1-.1-.1z" fill-rule="evenodd" fill="#f0f"/>
<path d="M138.4 128.7h.1l.2 .1v.3l-.2 .1-.1-.1z" fill="none" stroke="#f0f" stroke-width=".14"/>
<circle cx="74.1" cy="152.2" r=".25" fill="#f0f"/>
<circle cx="74.1" cy="152.2" r=".25" fill="none" stroke="#f0f" stroke-width=".14"/>
<circle cx="74.1" cy="149.5" r=".26" fill="#f0f"/>
<circle cx="74.1" cy="149.5" r=".26" fill="none" stroke="#f0f" stroke-width=".14"/>
<circle cx="74.1" cy="150.8" r=".26" fill="#f0f"/>
<circle cx="74.1" cy="150.8" r=".26" fill="none" stroke="#f0f" stroke-width=".14"/>
<circle cx="135.8" cy="157.7" r=".26" fill="#f0f"/>
<circle cx="135.8" cy="157.7" r=".26" fill="none" stroke="#f0f" stroke-width=".14"/>
<circle cx="102.9" cy="171.4" r=".26" fill="#f0f"/>
<circle cx="102.9" cy="171.4" r=".26" fill="none" stroke="#f0f" stroke-width=".14"/>
<circle cx="102.9" cy="137.1" r=".26" fill="#f0f"/>
<circle cx="102.9" cy="137.1" r=".26" fill="none" stroke="#f0f" stroke-width=".14"/>
<circle cx="102.9" cy="156.3" r=".26" fill="#f0f"/>
<circle cx="102.9" cy="156.3" r=".26" fill="none" stroke="#f0f" stroke-width=".14"/>
<circle cx="133" cy="128.9" r=".26" fill="#f0f"/>
<circle cx="133" cy="128.9" r=".26" fill="none" stroke="#f0f" stroke-width=".14"/>
<circle cx="91.9" cy="185.1" r=".26" fill="#f0f"/>
<circle cx="91.9" cy="185.1" r=".26" fill="none" stroke="#f0f" stroke-width=".14"/>
<circle cx="72.7" cy="185.1" r=".26" fill="#f0f"/>
<circle cx="72.7" cy="185.1" r=".26" fill="none" stroke="#f0f" stroke-width=".14"/>
<circle cx="68.6" cy="185.1" r=".26" fill="#f0f"/>
<circle cx="68.6" cy="185.1" r=".26" fill="none" stroke="#f0f" stroke-width=".14"/>
<circle cx="89.1" cy="50.7" r=".26" fill="#f0f"/>
<circle cx="89.1" cy="50.7" r=".26" fill="none" stroke="#f0f" stroke-width=".14"/>
<path d="M90.4 76.6h.3l.1 .2-.1 .1-.2 .1-.1-.1z" fill-rule="evenodd" fill="#f0f"/>
<path d="M90.4 76.6h.3l.1 .2-.1 .1-.2 .1-.1-.1z" fill="none" stroke="#f0f" stroke-width=".14"/>
<g font-size="1.2">
<text x="82.5" y="13.2">+3.3VCC</text>
<text x="104" y="19.6" transform="rotate(-90 104 19.6)">3</text>
<text x="98.5" y="24.4">1</text>
<text x="104" y="27.7" transform="rotate(-90 104 27.7)">2</text>
<text x="82.5" y="39.2">+3.3VCC</text>
<text x="104" y="45.6" transform="rotate(-90 104 45.6)">3</text>
<text x="98.5" y="50.4">1</text>
<text x="104" y="53.8" transform="rotate(-90 104 53.8)">2</text>
<text x="83.8" y="65.3">+3.3VCC</text>
<text x="105.3" y="71.7" transform="rotate(-90 105.3 71.7)">3</text>
<text x="99.9" y="76.5">1</text>
<text x="105.3" y="79.8" transform="rotate(-90 105.3 79.8)">2</text>
<text x="151.2" y="91.7">+3.3VCC</text>
<text x="163" y="95.7">4</text>
<text x="163" y="94.3">5</text>
<text x="163" y="99.8">1</text>
<text x="163" y="98.4">2</text>
<text x="163" y="97.1">3</text>
<text x="174.2" y="97">EXTERNAL AC MODULES</text>
<text x="130.3" y="124.6">+12VCC</text>
<text x="137.2" y="124.6">+3.3VCC</text>
<text x="101.5" y="135.6">+3.3VCC</text>
<text x="72.7" y="145.2">+3.3VCC</text>
<text x="76.5" y="149.2">1</text>
<text x="84.7" y="149.2">8</text>
<text x="115" y="147.8">1</text>
<text x="115" y="149.2">2</text>
<text x="128.6" y="147.8">16</text>
<text x="128.6" y="149.2">15</text>
<text x="76.5" y="150.6">2</text>
<text x="76.5" y="151.9">3</text>
<text x="76.5" y="153.3">4</text>
<text x="84.7" y="150.6">7</text>
<text x="84.7" y="151.9">6</text>
<text x="84.7" y="153.3">5</text>
<text x="115" y="150.6">3</text>
<text x="115" y="151.9">4</text>
<text x="115" y="153.3">5</text>
<text x="115" y="154.7">6</text>
<text x="128.6" y="150.6">14</text>
<text x="128.6" y="151.9">13</text>
<text x="128.6" y="153.3">12</text>
<text x="128.6" y="154.7">11</text>
<text x="183.6" y="150.6">1</text>
<text x="183.6" y="151.9">2</text>
<text x="183.6" y="153.3">3</text>
<text x="183.6" y="154.7">4</text>
<text x="115" y="156">7</text>
<text x="115" y="157.4">8</text>
<text x="128.6" y="156">10</text>
<text x="128.6" y="157.4">09</text>
<text x="75.5" y="176.7">+3.3VCC</text>
<text x="76.5" y="178.7" transform="rotate(-90 76.5 178.7)">2</text>
<text x="90.5" y="176.7">+3.3VCC</text>
<text x="72.4" y="184.9">3</text>
<text x="94.4" y="184.9">1</text>
<text x="94.4" y="186.2">2</text>
<text x="189.2" y="191.6">Mod</text>
<text x="238.5" y="191.6">COD:</text>
<text x="253.4" y="191.9">Rev</text>
<text x="76.5" y="192.3" transform="rotate(-90 76.5 192.3)">1</text>
<text x="194.6" y="193">&lt;MOD&gt;</text>
<text x="238.5" y="195.7">Author:</text>
<text x="239.9" y="193">020226</text>
<text x="245.4" y="197.1">@F &amp; @L</text>
<text x="253.6" y="193">0</text>
<text x="189.2" y="202.6">Size</text>
<text x="189.2" y="198.5">Title</text>
<text x="194.6" y="202.6">Project</text>
<text x="194.6" y="199.9">10 HV PUMPS</text>
<text x="212.5" y="202.6">Variant</text>
<text x="238.5" y="199.9">Contr:</text>
<text x="245.4" y="201.3">&lt;Contr&gt;</text>
<text x="189.2" y="206.7">Date:</text>
<text x="190.5" y="204">C</text>
<text x="194.6" y="206.7">Monday, April 13, 2026</text>
<text x="194.6" y="204">Hydra743</text>
<text x="212.5" y="204">FULL</text>
<text x="216.6" y="206.7">Sheet</text>
<text x="223.5" y="206.7">10</text>
<text x="227.6" y="206.7">of</text>
<text x="231.7" y="206.7">14</text>
<text x="238.5" y="204">Appr:</text>
<text x="245.4" y="205.4">&lt;Appr&gt;</text>
</g>
<g font-size="1.2" fill="#00007f">
<text x="91.2" y="15">D41</text>
<text x="99.9" y="14.1">R91</text>
<text x="91.2" y="19.1">LED RED</text>
<text x="94.5" y="19.8">330 Ohm 0402</text>
<text x="107" y="23.1">Q10</text>
<text x="91.4" y="29.7">R93</text>
<text x="91.4" y="28">10k 0402</text>
<text x="107" y="24.4">2N7002K-T1-E3</text>
<text x="91.2" y="41">D55</text>
<text x="99.9" y="40.2">R114</text>
<text x="91.2" y="45.2">LED RED</text>
<text x="94.5" y="45.8">330 Ohm 0402</text>
<text x="107" y="49.1">Q14</text>
<text x="107" y="50.5">2N7002K-T1-E3</text>
<text x="91.4" y="55.7">R113</text>
<text x="91.4" y="54.1">10k 0402</text>
<text x="92.6" y="67.1">D56</text>
<text x="92.6" y="71.2">LED RED</text>
<text x="95.9" y="71.9">330 Ohm 0402</text>
<text x="101.3" y="66.3">R116</text>
<text x="108.4" y="75.2">Q15</text>
<text x="108.4" y="76.6">2N7002K-T1-E3</text>
<text x="92.7" y="81.8">R115</text>
<text x="92.7" y="80.1">10k 0402</text>
<text x="164.6" y="92.8">53261-0571</text>
<text x="164.6" y="102.4">J38</text>
<text x="121.3" y="131.4">C54</text>
<text x="148" y="131.4">C56</text>
<text x="115" y="132.7">22uF 35V 0805</text>
<text x="148" y="132.7">22uF 35V 0805</text>
<text x="97.4" y="139.7">R96</text>
<text x="97.4" y="141">1k 0402</text>
<text x="104.3" y="139.7">R95</text>
<text x="104.3" y="141">1k 0402</text>
<text x="115" y="139.5">22uF 35V 0805</text>
<text x="121.3" y="138.3">C55</text>
<text x="78.2" y="147.9">SW4</text>
<text x="185.2" y="149.3">J39</text>
<text x="78.2" y="156.1">219-4MSTR</text>
<text x="185.2" y="157.5">B4B-XH-A(LF)(SN)</text>
<text x="96.1" y="167.1">R97</text>
<text x="104.3" y="167.1">R94</text>
<text x="96.1" y="168.4">1k 0402</text>
<text x="104.3" y="168.4">1k 0402</text>
<text x="80.4" y="180.8">D42</text>
<text x="80.4" y="182.5">BAT54SFILM</text>
<text x="80.9" y="182.9">R99</text>
<text x="93.3" y="180.8">R98</text>
<text x="93.3" y="182.2">1k 0402</text>
<text x="96.1" y="183.6">J40</text>
<text x="57.4" y="190.3">0.01uF 0402</text>
<text x="63.7" y="189">C57</text>
<text x="80.9" y="188.5">1k 0402</text>
<text x="96.1" y="189">S2B-XH-A</text>
</g>
<g font-size="1.2" fill="#00f">
<text x="100.2" y="21.6">SOT23</text>
<text x="100.2" y="47.6">SOT23</text>
<text x="101.5" y="73.7">SOT23</text>
</g>
<g font-size="1.2" fill="#f00">
<text x="43.5" y="25">4,10</text>
<text x="51.5" y="25">AC_CMD0</text>
<text x="43.5" y="51.1">4,10</text>
<text x="51.5" y="51.1">AC_CMD1</text>
<text x="44.9" y="77.1">4,10</text>
<text x="52.8" y="77.1">AC_CMD2</text>
<text x="114.8" y="97.7">4,10</text>
<text x="114.8" y="99.1">4,10</text>
<text x="114.8" y="100.4">4,10</text>
<text x="122.8" y="97.7">AC_CMD0</text>
<text x="122.8" y="99.1">AC_CMD1</text>
<text x="122.8" y="100.4">AC_CMD2</text>
<text x="142.9" y="150.6">2B</text>
<text x="142.9" y="152">2A</text>
<text x="142.9" y="153.3">1A</text>
<text x="142.9" y="154.7">1B</text>
<text x="58" y="163.7">4</text>
<text x="58" y="166.4">4</text>
<text x="64.2" y="163.7">PERI_STEP</text>
<text x="64.2" y="166.4">PERI_DIR</text>
<text x="35.7" y="185.5">4</text>
<text x="41.9" y="185.5">PERI_PEDAL</text>
</g>
<g font-size="1.2" fill="#00407f">
<text x="165.3" y="95.2">5</text>
<text x="165.3" y="100.7">1</text>
<text x="165.3" y="99.3">2</text>
<text x="165.3" y="98">3</text>
<text x="165.3" y="96.6">4</text>
<text x="117.3" y="148.7">ENABLE</text>
<text x="123.4" y="148.7">VMOT</text>
<text x="117.3" y="150.1">MS1</text>
<text x="117.3" y="151.5">MS2</text>
<text x="117.3" y="152.8">MS3</text>
<text x="117.3" y="154.2">RESET</text>
<text x="117.3" y="155.6">SLEEP</text>
<text x="124.2" y="150.1">GND</text>
<text x="125.4" y="151.5">2B</text>
<text x="125.4" y="152.8">2A</text>
<text x="125.4" y="154.2">1A</text>
<text x="125.4" y="155.6">1B</text>
<text x="185.9" y="151.5">1</text>
<text x="185.9" y="152.8">2</text>
<text x="185.9" y="154.2">3</text>
<text x="185.9" y="155.6">4</text>
<text x="117.3" y="156.9">STEP</text>
<text x="117.3" y="158.3">DIR</text>
<text x="124.2" y="158.3">GND</text>
<text x="124.3" y="156.9">VDD</text>
<text x="96.7" y="185.8">1</text>
<text x="96.7" y="187.1">2</text>
</g>
<g font-size="1.2" fill="#7f7f7f">
<text x="116.6" y="146.5">U14</text>
<text x="116.6" y="160.2">Do Not Stuff</text>
</g>
<g font-size="1.1">
<text x="257.8" y="191.5">All right reserved</text>
<text x="257.8" y="192.6">Confidential Material</text>
</g>
<g font-size="1">
<text x="28.8" y="1">5</text>
<text x="83.7" y="1">4</text>
<text x="138.6" y="1">3</text>
<text x="193.4" y="1">2</text>
<text x="248.3" y="1">1</text>
<text x=".4" y="27.9">D</text>
<text x="276.1" y="27.9">D</text>
<text x=".4" y="79.4">C</text>
<text x="276.1" y="79.4">C</text>
<text x=".4" y="130.8">B</text>
<text x="276.1" y="130.8">B</text>
<text x=".4" y="182.2">A</text>
<text x="276.1" y="182.2">A</text>
<text x="28.8" y="208.1">5</text>
<text x="83.7" y="208.1">4</text>
<text x="138.6" y="208.1">3</text>
<text x="193.4" y="208.1">2</text>
<text x="248.3" y="208.1">1</text>
</g>
</svg>
